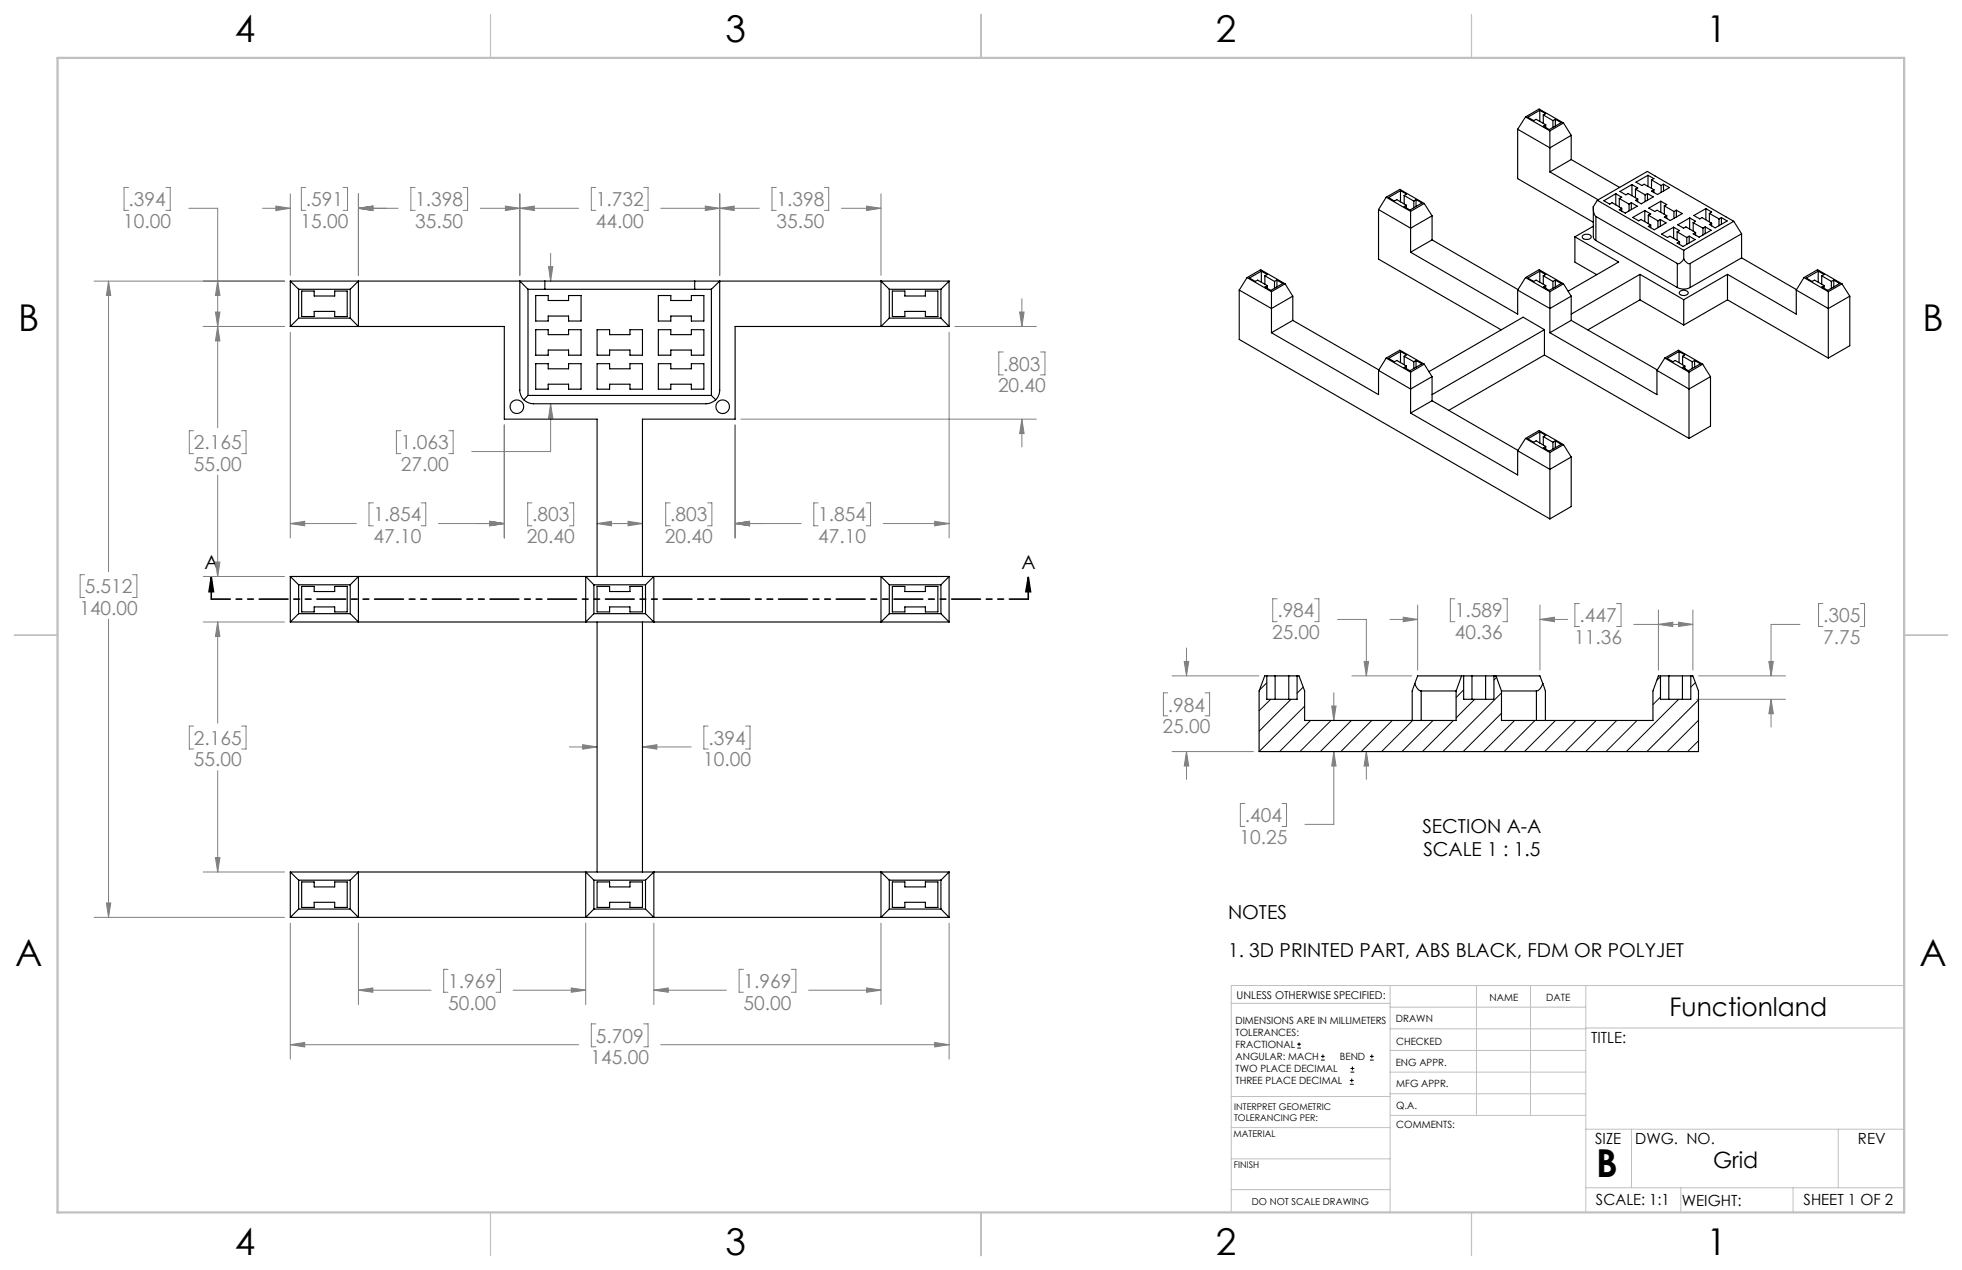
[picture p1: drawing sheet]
<svg xmlns="http://www.w3.org/2000/svg" width="432mm" height="279mm" viewBox="0 0 432 279" stroke-linecap="round" stroke-linejoin="round" font-family="sans-serif">
<g fill="none" stroke="#000" stroke-width=".22">
<path d="M285.5 230.6h.8M285.5 229.7h.8M285.9 229.3v.9M290.7 233.2h.8M290.7 232.4h.8M291.1 232v.8M297.1 238.5h.8M297.1 237.7h.8M297.2 235.9h.9M297.2 235.1h.9M297.5 237.3v.8M297.6 234.6v.9"/>
<path d="M301.5 233.2h.8M301.5 232.4h.8M301.9 232v.8"/>
</g>
<path d="M46.5 127l.5 3.2h-1zM46.5 127v4.8M226.3 127l.5 3.2h-1zM226.3 127v4.8" fill="none" stroke="#000" stroke-width=".35"/>
<g fill="none" stroke="#808080" stroke-width=".22">
<path d="M28.3 41.2h-1v5.1h1M36.5 41.2h1v5.1h-1M41.6 45.8h6.3v48.3M57.8 45.8h6.1M60.7 45.3l3.2 .5-3.2 .5zM63.9 42.7v17.9M67.3 41.2h-1v5.1h1M75.5 41.2h1v5.1h-1M78.9 45.8l3.2-.5v1zM78.9 45.8h8.7M78.9 42.7v17.9M91.4 41.2h-1v5.1h1"/>
<path d="M101.9 41.2h1v5.1h-1M105.7 45.8h21.7M111.2 45.3l3.2 .5-3.2 .5zM114.4 42.7v17.9M114.4 45.8l3.2-.5v1zM120.7 58.7h1l-.5 3.1zM121.2 55.7v6.1M131.1 41.2h-1v5.1h1M141.7 41.2h.9v5.1h-.9M145.4 45.8h21.7M155.2 45.3l3.2 .5-3.2 .5zM158.4 45.8l3.2-.5v1z"/>
<path d="M158.4 42.7v17.9M170.9 41.2h-1v5.1h1M181.4 41.2h1v5.1h-1M185.2 45.8h8.7M190.7 45.3l3.2 .5-3.2 .5zM193.9 42.7v17.9M20.7 61.8h41.9M23.9 61.8l.5 3.2h-1zM23.9 61.8v64M44.7 71.8h17.9M47.4 68.7h1l-.5 3.1zM47.9 61.8l.5 3.2h-1z"/>
<path d="M47.9 71.8l.5 3.2h-1zM63.9 73.1v45.3M208.9 73.1v45.3M210.1 71.8h18M220.8 77.4h-1v5.1h1M224.4 68.7h1l-.5 3.1zM224.9 65.7v6.1M229 77.4h1v5.1h-1M42.6 94.8h-.9v5h.9M53.2 94.8h1v5h-1M88.2 94.8h-1v5h1M98.8 94.8h.9v5h-.9"/>
<path d="M111 93.5v24.9M121.2 88.8l.5 3.2h-1zM121.2 88.8v10.5h-17.4M161.8 93.5v24.9M163.1 92.2h65M224.9 92.2l.5 3.2h-1zM224.9 92.2v6.1M47.9 104.5v22.3M63.9 115.2l3.2-.5v1zM63.9 115.2h14.5M82.2 110.6h-1v5.1h1M92.7 110.6h1v5.1h-1"/>
<path d="M96.5 115.2h14.5M107.8 114.7l3.2 .5-3.2 .5zM117.1 110.6h-1v5.1h1M125.3 110.6h1v5.1h-1M131.4 115.2l3.2-.5v1zM131.4 115.2h10M138.2 114.7l3.2 .5-3.2 .5zM147.5 110.6h-1v5.1h1M155.7 110.6h1v5.1h-1M161.8 115.2h14.5M161.8 115.2l3.2-.5v1zM180.1 110.6h-1v5.1h1"/>
<path d="M190.6 110.6h1v5.1h-1M194.4 115.2h14.5M205.7 114.7l3.2 .5-3.2 .5zM18.6 126.4h-1v5h1M23.9 136.2v65.6M29.2 126.4h.9v5h-.9M44.7 126.8h17.9M44.7 136.8h17.9M47.4 123.6h1l-.5 3.2zM47.9 136.8l.5 3.2h-1zM47.9 136.8v22.3M281.1 131.7h-1v5.1h1"/>
<path d="M289.3 131.7h1v5.1h-1M294.4 136.3h6.3v12.4M305.9 136.3h6.1M308.8 135.8l3.2 .5-3.2 .5zM312 133.1v14.3M320.2 131.7h-1v5.1h1M330.7 131.7h1v5.1h-1M338.9 136.3l3.2-.5v1zM338.9 136.3h6.1M338.9 133.1v14.3M347.6 132.8h-1v5h1M355.8 132.8h1v5h-1"/>
<path d="M359.6 137.4h13M365 134.2v13.2M365 137.4l3.2-.5v.9zM369.4 136.9l3.2 .5-3.2 .4zM372.6 134.2v13.2M396.1 137.4h-6.3v11.3M401.2 132.8h-1v5h1M409.4 132.8h1v5h-1M42.6 159.7h-.9v5.1h.9M53.2 159.7h1v5.1h-1M155.9 159.7h-1v5.1h1M164.1 159.7h1v5.1h-1"/>
<path d="M257 152.4h-1v5.1h1M258 148.7h19.1M260.6 145.5h1l-.5 3.2zM261.1 142.6v6.1M265.2 152.4h1v5.1h-1M293.1 155.3h.9l-.5 3.2zM293.5 152.4v6.1M297.5 148.7h13.2M300.2 145.5h1l-.5 3.2zM373.4 153.8h19.6M373.8 148.7h19.2M389.3 145.5h1l-.5 3.2z"/>
<path d="M389.8 153.8l.5 3.2h-1zM389.8 153.8v6.1M47.9 169.5v22.3M125.3 164.3h6.1M128.2 163.8l3.2 .5-3.2 .5zM141.4 164.3h10.7M141.4 164.3l3.2-.5v1zM258 165.3h17.8M261.1 165.3l.5 3.2h-1zM261.1 165.3v6.1M274 176.8h-1v5h1M282.2 176.8h.9v5h-.9"/>
<path d="M293.5 165.3v16.1h-6.3M293.5 165.3l.5 3.2h-.9zM300.7 165.3v6.1M300.7 165.3l.5 3.2h-1zM23.4 198.6h1l-.5 3.2zM44.7 191.8h17.9M47.4 188.7h1l-.5 3.1zM20.7 201.8h41.9M63.9 203.1v29.9M78.9 217.8l3.2-.5v1zM78.9 203.1v17.9M78.9 217.8h16"/>
<path d="M98.6 213.3h-1v5h1M109.2 213.3h.9v5h-.9M112.9 217.8h16M125.7 217.3l3.2 .5-3.2 .5zM128.9 203.1v17.9M143.9 217.8h16M143.9 203.1v17.9M143.9 217.8l3.2-.5v1zM163.6 213.3h-.9v5h.9M174.2 213.3h1v5h-1M177.9 217.8h16M190.7 217.3l3.2 .5-3.2 .5z"/>
<path d="M193.9 203.1v17.9M208.9 203.1v29.9M63.9 229.8l3.2-.5v1zM63.9 229.8h63.5M131.1 225.2h-1v5.1h1M141.7 225.2h.9v5.1h-.9M145.4 229.8h63.5M205.7 229.3l3.2 .5-3.2 .5z"/>
</g>
<path d="M226.3 131.8h-179.8" fill="none" stroke="#000" stroke-width=".35" stroke-dasharray="6.3 1.3 1.3 1.3 1.3 1.3" stroke-dashoffset="2.2"/>
<g fill="none" stroke="#c0c0c0" stroke-width=".22">
<path d="M305.9 216.8v49.9M324.9 216.8v28.6M336.8 216.8v28.6M349 216.8v49.9M419.1 216.8h-148.1v49.9M271 220.7h34.9M305.9 231.1h43.1M305.9 226.3h43.1M305.9 221.6h43.1M305.9 235.9h43.1M349 226.2h70.1M271 255h34.9"/>
<path d="M271 248.1h35M271 241.2h35M305.9 240.6h43.1M306 245.4h43M349 248.4h70.1M359.1 248.4v12.9M404.6 248.4v12.9M271 261.7h34.9M349 261.3h70.1M369.9 261.3v5.4M394.6 261.3v5.4"/>
</g>
<path d="M108 3.2v9.5M215.9 3.2v9.5M323.8 3.2v9.5M3.1 139.7h9.6M419.1 139.7h9.5M108 266.7v9.6M215.9 266.7v9.6M323.8 266.7v9.6" fill="none" stroke="#c0c0c0" stroke-width=".25"/>
<path d="M12.7 12.7h406.4v254h-406.4z" fill="none" stroke="#c0c0c0" stroke-width=".5"/>
<path d="M226.3 127l.5 3.2h-1zM46.5 127l.5 3.2h-1z" fill="#000"/>
<path d="M23.9 61.8l.5 3.2h-1zM23.4 198.6h1l-.5 3.2zM63.9 229.8l3.2-.5v1zM205.7 229.3l3.2 .5-3.2 .5zM47.9 61.8l.5 3.2h-1zM47.4 68.7h1l-.5 3.1zM60.7 45.3l3.2 .5-3.2 .5zM78.9 45.8l3.2-.5v1zM47.9 71.8l.5 3.2h-1zM47.4 123.6h1l-.5 3.2zM47.9 136.8l.5 3.2h-1zM47.4 188.7h1l-.5 3.1zM78.9 45.8l3.2-.5v1zM111.2 45.3l3.2 .5-3.2 .5zM158.4 45.8l3.2-.5v1zM190.7 45.3l3.2 .5-3.2 .5zM114.4 45.8l3.2-.5v1zM155.2 45.3l3.2 .5-3.2 .5zM63.9 115.2l3.2-.5v1zM107.8 114.7l3.2 .5-3.2 .5zM161.8 115.2l3.2-.5v1zM205.7 114.7l3.2 .5-3.2 .5zM107.8 114.7l3.2 .5-3.2 .5zM131.4 115.2l3.2-.5v1zM138.2 114.7l3.2 .5-3.2 .5zM161.8 115.2l3.2-.5v1zM78.9 217.8l3.2-.5v1zM125.7 217.3l3.2 .5-3.2 .5zM224.4 68.7h1l-.5 3.1zM224.9 92.2l.5 3.2h-1zM143.9 217.8l3.2-.5v1zM190.7 217.3l3.2 .5-3.2 .5zM120.7 58.7h1l-.5 3.1zM121.2 88.8l.5 3.2h-1zM128.2 163.8l3.2 .5-3.2 .5zM141.4 164.3l3.2-.5v1zM260.6 145.5h1l-.5 3.2zM261.1 165.3l.5 3.2h-1zM389.3 145.5h1l-.5 3.2zM389.8 153.8l.5 3.2h-1zM293.1 155.3h.9l-.5 3.2zM293.5 165.3l.5 3.2h-.9zM365 137.4l3.2-.5v.9zM369.4 136.9l3.2 .5-3.2 .4zM300.2 145.5h1l-.5 3.2zM300.7 165.3l.5 3.2h-1zM308.8 135.8l3.2 .5-3.2 .5zM338.9 136.3l3.2-.5v1z" fill="#808080"/>
<g fill="none" stroke="#000" stroke-width=".25">
<path d="M334 28.4v10.9l16.7 9.6M334 28.4l7.1 4.1 4.7-2.7M335.7 25.7l-1.7 2.7M335.7 25.7l5.4 3.1M335.7 25.7l3-1.7 5.4 3.1M338.9 24.3v2.4M338.9 24.3l1.3 .7-.5 .3M338.9 24.3l-2.7 1.5 1.3 .7 .6-.3 2.1 1.2M339.7 25.3v1.9M339.7 25.3l2.1 1.2M340.2 27.4v.6M341.1 28.8v9"/>
<path d="M341.1 37.8l10.6 6.2M341.8 26.5v1.5M342.3 26.2v1.5M342.3 26.2l1.3 .8-2.6 1.5-1.3-.7 .5-.4M342.3 26.2l-.5 .3M344.1 27.1l-3 1.7M344.1 27.1l1.7 2.7M345.8 29.8v5.3M345.8 35.1l-4.7 2.7M345.8 35.1l10.6 6.1M362.7 38.6l-2.7 1.5 1.4 .7 .4-.3 2.2 1.2M362.7 38.6l1.3 .7-.5 .3"/>
<path d="M362.7 38.6v2.4M363.5 39.6l2.1 1.2M363.5 39.6v1.9M277.6 59.7l-2.6 1.5 1.3 .7 .5-.3 2.1 1.2M277.6 59.7l1.3 .7-.5 .3M277.6 59.7v2.4M303.4 46.1v10.9l27 15.6M303.4 46.1l7 4.1 4.8-2.7M305.1 43.4l-1.7 2.7M305.1 43.4l5.3 3.1M305.1 43.4l3-1.7 5.3 3.1M308.2 41.9v2.5"/>
<path d="M308.2 41.9l-2.6 1.6 1.3 .7 .5-.3 2.1 1.3M308.2 41.9l1.3 .8-.5 .3M309 43v1.8M309 43l2.1 1.2M309.5 45.2v.6M310.4 46.5v9M310.4 55.5l23.6 13.6v-5.3M311.1 44.2v1.5M311.6 43.9v1.5M311.6 43.9l1.3 .8-2.6 1.5-1.3-.8 .5-.2M311.6 43.9l-.5 .3M313.4 44.8l-3 1.7"/>
<path d="M313.4 44.8l1.8 2.7M315.2 47.5v5.3M315.2 52.8l18.9 10.9M315.2 52.8l-4.8 2.7M338.9 59.7v2.4M338.9 59.7l-2.7 1.5 1.3 .7 .6-.3 2.1 1.2M338.9 59.7l1.3 .7-.5 .3M346.6 52.1l9.6 5.5-11.1 6.5M346.6 52.1v5.6l4.8 2.7M348.3 51.9a1.18 1.18 0 0 1 1.9 .3 1.28 1.28 0 0 1-2 0zM350.7 45.5v6.6l.1 .4 .4 .4M350.7 45.5v1l.2 .7 .3 .4"/>
<path d="M350.7 49.8l-4.1 2.3M351.2 52.9l17.9 10.4M351.2 47.6l17.9 10.4M351.2 47.6v5.3M351.5 44.1l19.1 11M351.5 44.1l-.8 1.4M351.5 44.1l11-6.4 19.1 11M355.6 42.6l-2.6 1.6 1.3 .7 .5-.3 2.1 1.2M355.6 42.6l1.3 .8-.5 .3M355.6 42.6v2.5M356.4 43.7l2.1 1.2M356.4 43.7v1.8"/>
<path d="M356.9 45.8v.6M358.5 44.9v1.5M359 44.6l1.3 .8-2.6 1.5-1.3-.8 .5-.3M359 44.6l-.5 .3M359 44.6v1.5M359.2 40.6l-2.7 1.5 1.3 .8 .5-.3 2.1 1.2M359.2 40.6l1.2 .7-.5 .3M359.2 40.6v2.4M359.9 41.6l2.2 1.3M359.9 41.6v1.9M360.4 43.8v.6M362 46.3l-2.7 1.5 1.3 .8 .5-.3 2.2 1.2"/>
<path d="M362 46.3l1.3 .8-.5 .2M362 46.3v2.5M362.1 42.9v1.4M362.6 42.6l1.3 .7-2.7 1.5-1.3-.7 .5-.3M362.6 42.6l-.5 .3M362.6 42.6v1.5M362.8 47.3l2.1 1.3M362.8 47.3v1.9M363.3 49.5v.6M364 41.7v.6M364.9 48.6v1.5M365.4 48.3l1.3 .7-2.6 1.6-1.3-.8 .5-.3"/>
<path d="M365.4 48.3l-.5 .3M365.4 48.3v1.5M365.5 44.3l-2.6 1.5 1.3 .7 .5-.3 2.1 1.2M365.5 44.3l1.3 .7-.5 .3M365.5 44.3v2.4M365.6 40.8v1.5M366.1 40.5l1.3 .8-2.6 1.5-1.3-.7 .5-.4M366.1 40.5l-.5 .3M366.1 40.5v1.5M366.3 45.3l2.1 1.2M366.3 45.3v1.9M366.8 47.4v.6"/>
<path d="M368.3 50l1.3 .7-.5 .3M368.3 50l-2.6 1.5 1.3 .7 .5-.2 2.1 1.2M368.3 50v2.4M368.4 46.5v1.5M368.9 46.2l1.3 .8-2.6 1.5-1.3-.7 .5-.4M368.9 46.2l-.5 .3M368.9 46.2v1.5M369.1 51v1.9M369.1 51l2.1 1.2M369.1 58v5.3M369.6 53.2v.6M370.6 57l.5 .6a.7 .7 0 0 0 .9 .4"/>
<path d="M370.6 57l-.6 .6a.7 .7 0 0 1-.9 .4M370.6 55.1v1.9M371.2 52.2v1.6M371.8 52l-.6 .2M371.8 52l1.3 .7-2.7 1.5-1.3-.7 .5-.3M371.8 52v1.4M371.9 47.9l1.3 .8-.6 .3M371.9 47.9l-2.6 1.6 1.2 .7 .6-.3 2.1 1.3M371.9 47.9v2.5M372 58v5.3M372.6 49l2.2 1.2M372.6 49v1.8"/>
<path d="M373.2 51.2v.6M374.8 50.2v1.5M375.3 49.9l1.3 .8-2.7 1.5-1.3-.8 .6-.2M375.3 49.9l-.5 .3M375.3 49.9v1.5M375.4 45.9l-2.6 1.5 1.3 .8 .5-.3 2.1 1.2M375.4 45.9l1.3 .7-.5 .4M375.4 45.9v2.4M376.2 47l2.1 1.2M376.2 47v1.8M376.7 49.1v.6M378.3 48.2v1.5"/>
<path d="M378.8 47.9l1.3 .7-2.6 1.5-1.3-.7 .5-.3M378.8 47.9l-.5 .3M378.8 47.9v1.5M381.6 48.7l-11 6.4M381.6 48.7l1.7 2.7M383.3 56.7l-11.3 6.6M383.3 56.7l12.1 7M383.3 51.4l-11.3 6.6M383.3 51.4v5.3M400.2 59.7l-2.7 1.5 1.3 .7 .5-.3 2.2 1.2M400.2 59.7l1.3 .7-.6 .3M400.2 59.7v2.4"/>
<path d="M63.9 61.8h145M63.9 61.8l1.8 1.8M63.9 61.8v10M63.9 71.8h47.1v20.4h20.4v34.6M65.7 63.6h11.4M65.7 63.6v6.4M65.7 70l-1.8 1.8M65.7 70h11.4M66.4 64h2.7v1.1h4.6v-1.1h2.7v5.6h-2.7v-1.1h-4.6v1.1h-2.7zM77.1 63.6l1.8-1.8v10l-1.8-1.8M77.1 63.6v6.4M116.2 63.6l-1.8-1.8v24.4l.4 1.1 .5 .6"/>
<path d="M116.2 63.6h40.4M116.2 63.6v23.4M117.9 72.5h2.7v1.1h4.5v-1.1h2.8v5.6h-2.8v-1.1h-4.5v1.1h-2.7zM117.9 65h2.7v1.1h4.5v-1.1h2.8v5.6h-2.8v-1.1h-4.5v1.1h-2.7zM119.9 61.8v1.8M131.4 72.5h2.8v1.1h4.4v-1.1h2.8v5.6h-2.8v-1.1h-4.4v1.1h-2.8zM144.9 65h2.7v1.1h4.6v-1.1h2.7v5.6h-2.7v-1.1h-4.6v1.1h-2.7zM144.9 72.5h2.7v1.1h4.6v-1.1h2.7v5.6h-2.7v-1.1h-4.6v1.1h-2.7zM152.9 61.8v1.8M156.6 63.6l1.8-1.8v24l-.4 1.5-.5 .6M156.6 63.6v23.4M195.7 63.6h11.4"/>
<path d="M195.7 63.6v6.4M195.7 63.6l-1.8-1.8v10l1.8-1.8M195.7 70h11.4M196.4 64h2.7v1.1h4.6v-1.1h2.7v5.6h-2.7v-1.1h-4.6v1.1h-2.7zM207.1 63.6v6.4M207.1 70l1.8 1.8M208.9 61.8v10M208.9 71.8h-47.1v20.4h-20.4v34.6M208.9 61.8l-1.8 1.8M272.7 63.8v10.9l68.4 39.5M272.7 63.8l7.1 4.1 4.7-2.7M274.5 61.1l5.3 3.1"/>
<path d="M274.5 61.1l-1.8 2.7M274.5 61.1l3-1.8 5.3 3.1M278.4 60.7l2.1 1.2M278.4 60.7v1.8M278.9 62.8v.6M279.8 64.2v9M279.8 73.2l23.6 13.6v-5.3M280.5 61.9v1.5M281 61.6l1.3 .8-2.6 1.5-1.3-.8 .5-.3M281 61.6l-.5 .3M281 61.6v1.5M282.8 62.4l-3 1.8"/>
<path d="M282.8 62.4l1.7 2.8M284.5 70.5l19 10.9M284.5 70.5l-4.7 2.7M284.5 65.2v5.3M305.1 78.8l5.3 3.1M305.1 78.8l-1.7 2.7M305.1 78.8l3-1.8 5.3 3.1M308.2 77.3l1.3 .8-.5 .3M308.2 77.3l-2.6 1.5 1.3 .8 .5-.3 2.1 1.2M308.2 77.3v2.5M309 78.4l2.1 1.2M309 78.4v1.8"/>
<path d="M311.1 79.6v1.5M311.6 79.3l1.3 .7-2.6 1.6-1.3-.8 .5-.3M311.6 79.3l-.5 .3M311.6 79.3v1.5M334 63.8l7.1 4.1 4.7-2.7M335.7 61.1l3-1.8 5.4 3.1M335.7 61.1l-1.7 2.7M335.7 61.1l5.4 3.1M339.7 60.7v1.8M339.7 60.7l2.1 1.2M339.9 72.5v5.6M339.9 72.5l-4.7-2.7-20.7 12"/>
<path d="M339.9 78.1l31.8 18.3M339.9 72.5l-24.7 14.3M339.9 78.1l-21.1 12.2M340.2 62.8v.6M341.1 64.2v9M341.1 73.2l23.6 13.6v-5.3M341.8 61.9v1.5M342.3 61.6v1.5M342.3 61.6l1.3 .8-2.6 1.5-1.3-.8 .5-.3M342.3 61.6l-.5 .3M344.1 62.4l-3 1.8M344.1 62.4l1.7 2.8"/>
<path d="M345.8 65.2v5.3M345.8 70.5l-4.7 2.7M345.8 70.5l18.9 10.9M360.9 60.4l9.7 5.5M360.9 60.4l-15.1 8.7M360.9 60.4v5.6M360.9 66l-11.4 6.6M360.9 66l9.7 5.5M366.4 78.8l-1.7 2.7M366.4 78.8l5.3 3.1M366.4 78.8l3-1.8 5.3 3.1M369.1 63.3a3 3 0 0 0 2.9 0"/>
<path d="M369.5 77.3l1.3 .8-.5 .3M369.5 77.3l-2.6 1.5 1.3 .8 .5-.3 2.1 1.2M369.5 77.3v2.5M369.7 64.2a1.15 1.15 0 0 1 1.8 .3 1.12 1.12 0 0 1-1.9-.2zM370.3 78.4l2.1 1.2M370.3 78.4v1.8M370.6 65.9v5.6M372.4 79.6v1.5M373 79.3l1.2 .7-2.6 1.6-1.3-.8 .5-.3M373 79.3l-.6 .3M373 79.3v1.5M380.2 60.4l15.1 8.7v-5.3"/>
<path d="M380.2 60.4l-9.6 5.5M380.2 60.4v5.6M380.2 66l22.2 12.8M380.2 66l-9.6 5.5M395.3 63.8l7.1 4.1 4.7-2.7M397 61.1l-1.7 2.7M397 61.1l5.4 3.1M397 61.1l3-1.8 5.4 3.1M400.9 60.7l2.1 1.2M400.9 60.7v1.8M401.5 62.8v.6M402.4 64.2v14.6"/>
<path d="M403 61.9v1.5M403.6 61.6l1.3 .8-2.7 1.5-1.3-.8 .6-.3M403.6 61.6l-.6 .3M403.6 61.6v1.5M405.4 62.4l-3 1.8M405.4 62.4l1.7 2.8M407.1 65.2v10.9l-4.7 2.7M115.3 87.9l.9 .7 1.2 .2h38l1.1-.2 1-.7M116.2 87l-.9 .9M116.2 87h40.4M117.9 80h2.7v1.1h4.5v-1.1h2.8v5.6h-2.8v-1.1h-4.5v1.1h-2.7zM131.4 80h2.8v1.1h4.4v-1.1h2.8v5.6h-2.8v-1.1h-4.4v1.1h-2.8z"/>
<path d="M144.9 80h2.7v1.1h4.6v-1.1h2.7v5.6h-2.7v-1.1h-4.6v1.1h-2.7zM156.6 87l.9 .9M303.4 81.5l7 4.1 4.8-2.7M309.5 80.5v.6M310.4 90.9l23.6 13.6v-5.3M310.4 81.9v9M313.4 80.1l-3 1.8M313.4 80.1l1.8 2.8M315.2 88.2l-4.8 2.7M315.2 88.2l18.9 10.9M315.2 82.9v5.3M334 99.2l7.1 4.1 4.7-2.8"/>
<path d="M335.7 96.4l-1.7 2.8M335.7 96.4l5.4 3.2M335.7 96.4l3-1.7 5.4 3.1M338.9 95l1.3 .8-.5 .3M338.9 95l-2.7 1.6 1.3 .7 .6-.3 2.1 1.2M338.9 95v2.5M339.7 96.1l2.1 1.2M339.7 96.1v1.8M340.2 98.2v.6M341.1 99.6v14.6M341.8 97.3v1.5M342.3 97l-.5 .3"/>
<path d="M342.3 97l1.3 .8-2.6 1.5-1.3-.8 .5-.3M342.3 97v1.5M344.1 97.8l-3 1.8M344.1 97.8l1.7 2.7M364.7 81.5l7 4.1 4.7-2.7M370.8 80.5v.6M371.7 81.9v14.5M374.7 80.1l-3 1.8M374.7 80.1l1.7 2.8M376.4 82.9v10.8l-4.7 2.7M345.8 100.5v10.9l-4.7 2.8M63.9 126.8v10"/>
<path d="M63.9 136.8h145M63.9 126.8h145M63.9 126.8l1.8 1.9M65.7 128.7v6.3M65.7 135h11.4M65.7 128.7h11.4M65.7 135l-1.8 1.8M66.4 129h2.7v1.1h4.6v-1.1h2.7v5.6h-2.7v-1.1h-4.6v1.1h-2.7zM77.1 128.7v6.3M77.1 128.7l1.8-1.9v10l-1.8-1.8M130.7 135h11.4M130.7 128.7h11.4"/>
<path d="M130.7 128.7l-1.8-1.9v10l1.8-1.8M130.7 128.7v6.3M131.4 129h2.8v1.1h4.4v-1.1h2.8v5.6h-2.8v-1.1h-4.4v1.1h-2.8zM131.4 136.8v55M141.4 136.8v55M142.1 128.7l1.8-1.9v10l-1.8-1.8M142.1 128.7v6.3M195.7 128.7v6.3M195.7 128.7l-1.8-1.9v10l1.8-1.8M195.7 135h11.4M195.7 128.7h11.4M196.4 129h2.7v1.1h4.6v-1.1h2.7v5.6h-2.7v-1.1h-4.6v1.1h-2.7z"/>
<path d="M207.1 128.7v6.3M207.1 135l1.8 1.8M208.9 126.8v10M208.9 126.8l-1.8 1.9M278.8 148.7v5.1h6.7v-5.1M280.6 148.7v5.1M283.6 148.7v5.1M311.4 150.4l.6 1.2 .8 .4M311.4 150.4l-.6 1.6v6.5M311.4 150.4l.6-1.7h26.9l.6 1.7M312.8 152v6.5M312.8 152h7.7"/>
<path d="M320.5 152v6.5h-33.4v-6.5l-1.2-3.3h-7.6l-1.2 3.3v13.3h96.7v-13.3l-1.2-3.3h-7.6l-1.2 3.3v6.5h-33.4v-6.5M321.7 148.7l-1.2 3.3M322.1 148.7v5.1h6.7v-5.1M324 148.7v5.1M327 148.7v5.1M329.2 148.7l1.2 3.3M330.4 152h7.7M338.1 152v6.5M339.5 150.4l-.6 1.2-.8 .4M339.5 150.4l.6 1.6v6.5M365.4 148.7v5.1h6.7v-5.1M367.3 148.7v5.1"/>
<path d="M370.3 148.7v5.1M63.9 191.8h145M63.9 191.8v10M63.9 191.8l1.8 1.8M65.7 200h11.4M65.7 193.6h11.4M65.7 193.6v6.4M65.7 200l-1.8 1.8M66.4 194h2.7v1.1h4.6v-1.1h2.7v5.6h-2.7v-1.1h-4.6v1.1h-2.7zM77.1 193.6v6.4M77.1 193.6l1.8-1.8v10l-1.8-1.8M130.7 200h11.4"/>
<path d="M130.7 193.6h11.4M130.7 193.6v6.4M130.7 193.6l-1.8-1.8v10l1.8-1.8M131.4 194h2.8v1.1h4.4v-1.1h2.8v5.6h-2.8v-1.1h-4.4v1.1h-2.8zM142.1 193.6v6.4M142.1 193.6l1.8-1.8v10l-1.8-1.8M195.7 193.6l-1.8-1.8v10l1.8-1.8M195.7 200h11.4M195.7 193.6h11.4M195.7 193.6v6.4M196.4 194h2.7v1.1h4.6v-1.1h2.7v5.6h-2.7v-1.1h-4.6v1.1h-2.7zM207.1 200l1.8 1.8"/>
<path d="M207.1 193.6v6.4M208.9 191.8l-1.8 1.8M208.9 191.8v10M63.9 201.8h145"/>
<circle cx="113.8" cy="89.5" r="1.51"/>
<circle cx="159.1" cy="89.5" r="1.51"/>
</g>
<g fill="none" stroke="#000" stroke-width=".22">
<path d="M278.8 150.2l-1.6 1.6M279.6 153.8l-2.5 2.6M284.1 153.8l-7 7.1M286.8 151.2l-1.3 1.3M287.1 155.4l-10 9.9M288.4 158.5l-6.8 6.8M292.9 158.5l-6.8 6.8M297.4 158.5l-6.8 6.8M301.9 158.5l-6.8 6.8M306.4 158.5l-6.8 6.8M310.9 158.5l-6.8 6.8M315.4 158.5l-6.9 6.8"/>
<path d="M319.9 158.5l-6.8 6.8M322.1 151.8l-1.6 1.7M324.6 153.8l-4.1 4.1M329.4 149l-.6 .6M330.4 152.4l-12.9 12.9M330.4 156.9l-8.4 8.4M333.3 158.5l-6.8 6.8M337.8 158.5l-6.8 6.8M342.3 158.5l-6.8 6.8M346.8 158.5l-6.8 6.8M351.3 158.5l-6.8 6.8M355.8 158.5l-6.8 6.8"/>
<path d="M360.3 158.5l-6.9 6.8M365.4 148.9l-.8 .8M365.4 153.4l-1.6 1.6M369.4 153.8l-11.5 11.5M373.1 150.2l-1 1M373.8 154l-11.4 11.3M373.8 158.5l-6.9 6.8M373.8 163l-2.4 2.3"/>
</g>
<text font-size="8.5" x="351.3" y="259">B</text>
<g font-size="8.1">
<text x="51.7" y="9.3">4</text>
<text x="159.7" y="9.3">3</text>
<text x="267.6" y="9.3">2</text>
<text x="375.6" y="9.3">1</text>
<text x="4" y="72.8">B</text>
<text x="423.1" y="72.8">B</text>
<text x="3.3" y="212.5">A</text>
<text x="422.4" y="212.5">A</text>
<text x="51.7" y="276">4</text>
<text x="159.7" y="276">3</text>
<text x="267.6" y="276">2</text>
<text x="375.6" y="276">1</text>
</g>
<text font-size="5.6" x="367.4" y="223.4">Functionland</text>
<text font-size="4.9" x="377" y="257">Grid</text>
<g font-size="4.2" fill="#808080">
<text x="28.3" y="45.4">.394</text>
<text x="67.3" y="45.4">.591</text>
<text x="91.4" y="45.4">1.398</text>
<text x="131.1" y="45.4">1.732</text>
<text x="170.9" y="45.4">1.398</text>
<text x="27.1" y="50.1">10.00</text>
<text x="66.1" y="50.1">15.00</text>
<text x="91.4" y="50.1">35.50</text>
<text x="131.1" y="50.1">44.00</text>
<text x="170.9" y="50.1">35.50</text>
<text x="220.8" y="81.5">.803</text>
<text x="219.6" y="86.3">20.40</text>
<text x="42.6" y="98.9">2.165</text>
<text x="88.2" y="98.9">1.063</text>
<text x="42.6" y="103.6">55.00</text>
<text x="88.2" y="103.6">27.00</text>
<text x="82.2" y="114.7">1.854</text>
<text x="82.2" y="119.5">47.10</text>
<text x="115.9" y="119.5">20.40</text>
<text x="117.1" y="114.7">.803</text>
<text x="146.3" y="119.5">20.40</text>
<text x="147.5" y="114.7">.803</text>
<text x="180.1" y="114.7">1.854</text>
<text x="180.1" y="119.5">47.10</text>
<text x="18.6" y="130.5">5.512</text>
<text x="17.5" y="135.3">140.00</text>
<text x="281.1" y="135.8">.984</text>
<text x="320.2" y="135.8">1.589</text>
<text x="347.6" y="136.9">.447</text>
<text x="401.2" y="136.9">.305</text>
<text x="279.9" y="140.6">25.00</text>
<text x="320.2" y="140.6">40.36</text>
<text x="346.4" y="141.6">11.36</text>
<text x="401.2" y="141.6">7.75</text>
<text x="255.9" y="161.3">25.00</text>
<text x="257" y="156.5">.984</text>
<text x="42.6" y="163.9">2.165</text>
<text x="155.9" y="163.8">.394</text>
<text x="42.6" y="168.6">55.00</text>
<text x="154.7" y="168.6">10.00</text>
<text x="272.8" y="185.6">10.25</text>
<text x="274" y="180.9">.404</text>
<text x="98.6" y="217.4">1.969</text>
<text x="163.6" y="217.4">1.969</text>
<text x="98.6" y="222.1">50.00</text>
<text x="163.6" y="222.1">50.00</text>
<text x="131.1" y="229.4">5.709</text>
<text x="130" y="234.1">145.00</text>
</g>
<g font-size="4.2">
<text x="45" y="125.2">A</text>
<text x="224.8" y="125.2">A</text>
<text x="313" y="183.2">SECTION A-A</text>
<text x="313.2" y="188.4">SCALE 1 : 1.5</text>
<text x="270.3" y="202.2">NOTES</text>
<text x="270.3" y="210.6">1. 3D PRINTED PART, ABS BLACK, FDM OR POLYJET</text>
</g>
<g font-size="3.4">
<text x="350.2" y="229.5">TITLE:</text>
<text x="351.1" y="251.6">SIZE</text>
<text x="359.9" y="251.6">DWG. NO.</text>
<text x="408.9" y="251.7">REV</text>
<text x="351.2" y="265.2">SCALE: 1:1</text>
<text x="370.1" y="265.3">WEIGHT:</text>
<text x="396.9" y="265.2">SHEET 1 OF 2</text>
</g>
<text font-size="2.4" x="272.2" y="219.7">UNLESS OTHERWISE SPECIFIED:</text>
<g font-size="2.2">
<text x="327.8" y="220.1">NAME</text>
<text x="340.3" y="220.2">DATE</text>
<text x="271.9" y="225.3">DIMENSIONS ARE IN MILLIMETERS</text>
<text x="271.9" y="227.9">TOLERANCES:</text>
<text x="307.2" y="224.9">DRAWN</text>
<text x="271.9" y="230.6">FRACTIONAL</text>
<text x="271.9" y="233.2">ANGULAR: MACH</text>
<text x="294.9" y="233.2">BEND</text>
<text x="307.3" y="229.8">CHECKED</text>
<text x="271.9" y="235.9">TWO PLACE DECIMAL</text>
<text x="271.9" y="238.5">THREE PLACE DECIMAL</text>
<text x="307.2" y="234.5">ENG APPR.</text>
<text x="307.3" y="239.2">MFG APPR.</text>
<text x="307.3" y="243.9">Q.A.</text>
<text x="307.3" y="248.1">COMMENTS:</text>
</g>
<text font-size="2.1" x="275.5" y="265.1">DO NOT SCALE DRAWING</text>
<g font-size="2">
<text x="271.6" y="244.1">INTERPRET GEOMETRIC</text>
<text x="271.5" y="250.2">MATERIAL</text>
<text x="271.6" y="246.6">TOLERANCING PER:</text>
<text x="271.5" y="257">FINISH</text>
</g>
</svg>
